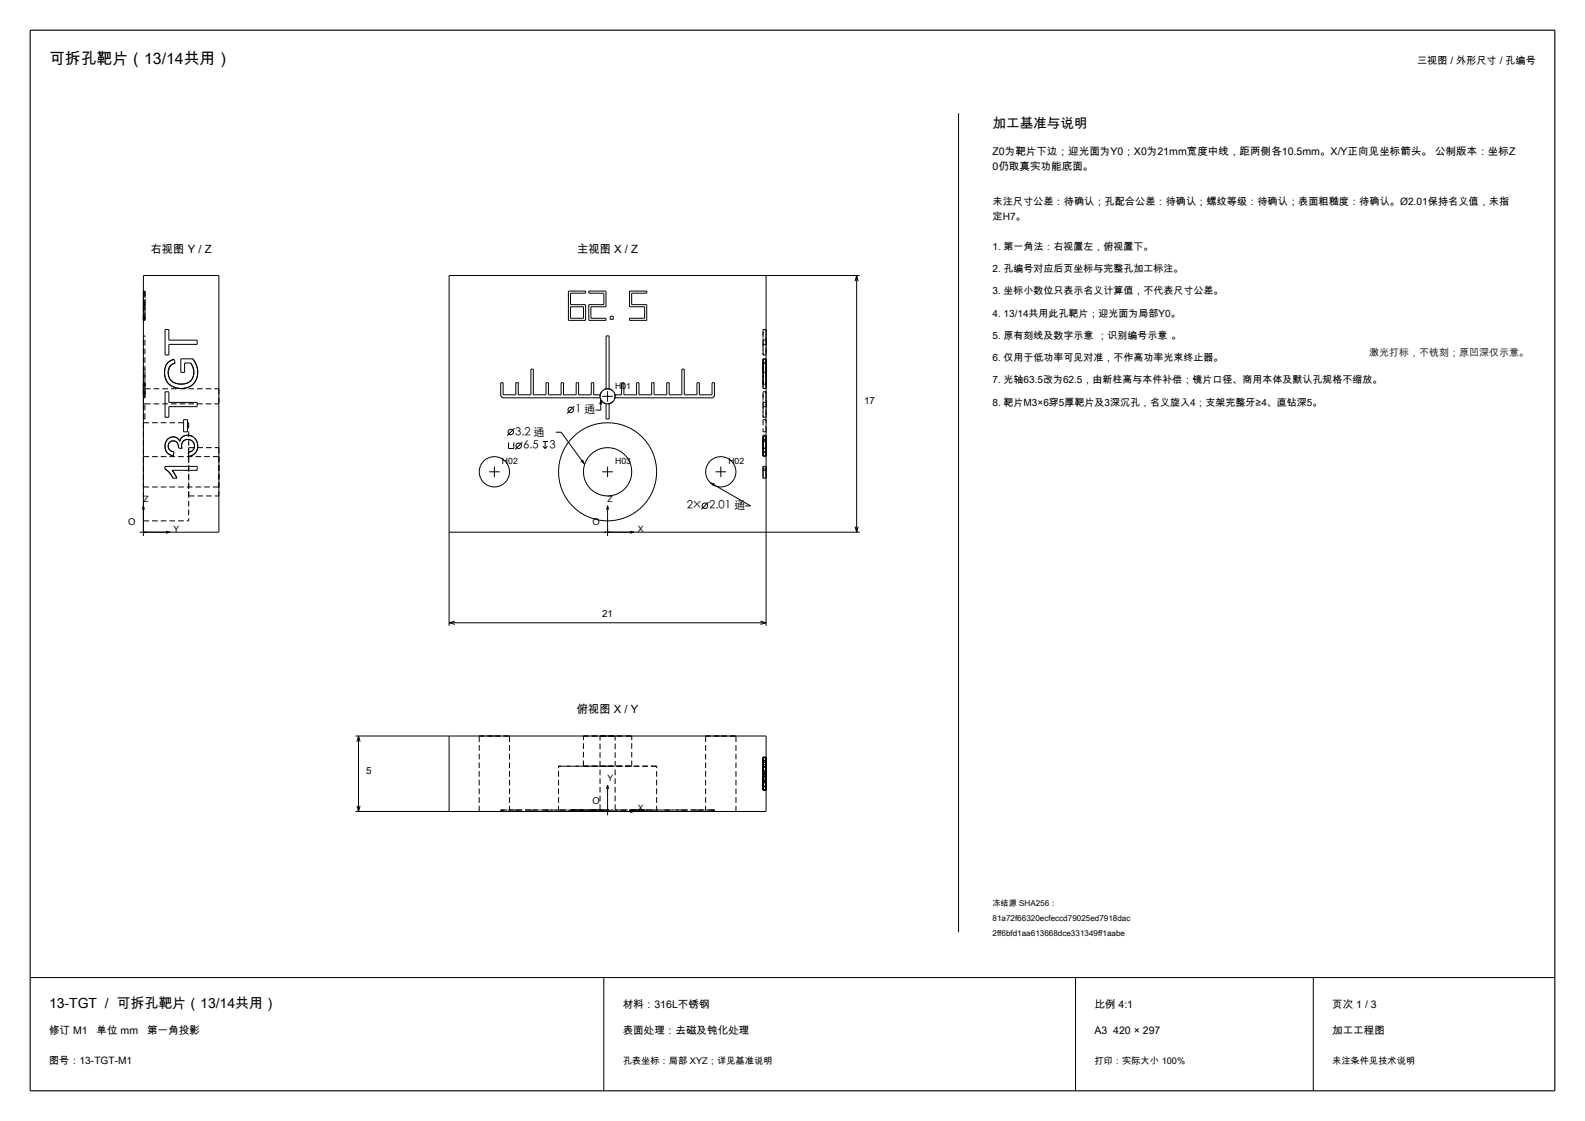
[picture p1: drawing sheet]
<svg xmlns="http://www.w3.org/2000/svg" width="420mm" height="297mm" viewBox="0 0 420 297" stroke-linecap="round" stroke-linejoin="round" font-family="sans-serif">
<path d="M8 8h404v281h-404z" fill="none" stroke="#000" stroke-width=".3"/>
<g fill="none" stroke="#000" stroke-width=".26">
<path d="M254 30v217M150.6 77.1h4.6v.6h-4v3h4v4.2h-4.6zM156 77.1h4.6v4.2h-4v3h4v.6h-4.6v-4.2h4v-3h-4zM166.8 77.1h4.6v.6h-4v3h4v4.2h-4.6v-.6h4v-3h-4zM203 73v92.8M227 73v68M227 73l-.4 1.5M227 73l.4 1.5M227.8 73h-108.8v92.8M43.6 98.7l.1 1.2 .4 1M43.6 98.7v.3M43.6 99.1h.1"/>
<path d="M43.7 97.9l-.1 .8M43.7 99.8v.1M43.7 87.3h1v2.8h7.5v1.1h-7.5v2.8h-1zM43.8 97.4l-.1 .3M44 96.7v.1M44.2 96.5h-.1M44.6 98.7l.2 1.3M44.6 98.7v.3M44.6 98.2h.1M44.6 99.4h.1M44.7 99.5l.1 .5M44.7 97.8l-.1 .3"/>
<path d="M44.7 95.8l-.8 1.2-.3 1.7M44.7 95.8l-.2 .3M44.8 97.5l-.2 1.2M44.8 97.5l-.1 .3M45 97v.1M45.1 97h.1M45.4 96.7l-.6 .8M45.4 96.7l-.2 .1M45.8 96.5l-.4 .2M46.1 95.2l-1.4 .6M46.1 95.2l.3 1M46.1 95.2l-.3 .1"/>
<path d="M46.4 96.2l-1 .5M46.4 96.2l-.3 .1M50.5 96.2l.6 1M50.5 96.2l.1 .1M50.8 96.6l.3 .6M51.1 95.1l1 1.7M51.1 95.1h-3.2v3.6h1v-2.5h1.6M51.1 95.1l.2 .2M51.1 97.2l.3 1.4M51.3 97.8l.1 .8M51.3 99.2l-.3 1M51.4 98.6l-.4 1.6"/>
<path d="M51.6 95.8l.1 .2M52.1 96.8a5.1 5.1 0 0 1-.2 4.1M52.1 96.8l.2 .7M52.4 98.9l-.1 .7M151.2 81.3h3.4v3h-3.4zM161.7 83.8h.8v.8h-.8zM43.7 118.2l.2 .9 .4 .8M43.7 117.9v.3M43.7 103.8h1v2.8h7.5v1.1h-7.5v2.8h-1zM43.9 119.2l.4 .7M44.1 116.7v.1M44.1 100.9a4.3 4.3 0 0 0 3.9 2"/>
<path d="M44.1 100.9l.7 .9M44.3 119.9l.2 .3M44.5 116.3h-.1M44.6 118.2l.4 1M44.6 118.2v.4M44.6 117.8v.4M44.7 118.9l.3 .3M44.8 100l.6 .9M44.8 116l-.8 .9-.3 1.3M44.9 117.2l-.3 1M44.9 117.2l-.1 .2M45 119.2l1.1 .5"/>
<path d="M45 119.2l.2 .2M45 100.4v.1M45.1 100.5l.3 .4M45.2 115.9l-.4 .1M45.4 100.9l1.3 .7 1.3 .2M45.4 100.9l.1 .1M45.5 116.9l-.6 .3M45.5 115.8h.1M45.8 101.2l.1 .1M45.8 119.7h.3M45.9 116.8l-1 .4M45.9 116.8l.6 .1 .5 .4"/>
<path d="M45.9 116.8h.2M45.9 115.7l1 .3M45.9 115.7l-1.1 .3M45.9 115.7h-.2M46.1 119.7l-.2 1.1-.9-.3-.7-.6M46.5 115.8l.1 .1M46.6 102.7l.2 .1M46.7 115.9l.2 .1M46.8 117.1l.2 .2M46.9 116l.7 .9M46.9 116l.2 .2M47 101.7h.1"/>
<path d="M47 117.3l.3 1.4M47.1 117.6l.2 .5M47.3 118.6v.1M47.5 116.6l.1 .2M47.7 102.9h.3M47.7 116.6l-.1 .3M48.1 116l-.1 .2M48.1 118.1l.1 .7-.9-.1M48.1 118.1v.2M48.1 117.8v.3M48.2 117.4v.2M48.5 101.7l-.5 .1"/>
<path d="M48.6 116.9l-.5 1.2M48.6 116.9l-.2 .3M48.6 102.9h-.2M48.6 111.2h1.1v3.2h-1.1zM49 116.6l-.4 .3M49.1 115.4h.1M49.5 115.3h-.1M49.8 116.4l-1.2 .5M49.8 116.4a1.72 1.72 0 0 1 1.6 1 1.72 1.72 0 0 1-.3 1.8M49.8 116.4l1 .3M49.8 116.4h-.4M49.8 102.6h.1"/>
<path d="M49.9 119.8l.1 1.1 1-.3 .7-.6M49.9 101.4l-1.9 .4M49.9 101.4l-.4 .1M50.2 119.8h-.3M50.3 101.1h.1M50.5 100.9l-.2 .2M50.7 102.2h-.1M50.8 100.6l-.1 .1M51 100.2l-.5 .7-.6 .5M51.1 101.9h-.1M51.1 119.2l-1.2 .6M51.1 119.2l-.2 .3"/>
<path d="M51.3 101.7h.1M51.3 118.9l-.2 .3M51.5 118.7l-.1 .2M51.6 116.1a3 3 0 0 1 .1 3.9M51.6 116.1a2.28 2.28 0 0 0-4 .8M51.6 116.1l.6 1M51.9 100.9a4.1 4.1 0 0 1-3.9 2M51.9 100.9l-.2 .3M52.2 100.1l-.1 .2M52.3 119.1l-.6 .9M134.8 117.2v1.6h1.4v-1.6M136.3 113.5l-1.9 1.9"/>
<path d="M138.4 117.2l-1.9 1.9M143.9 117h1.4M143.9 118.3l.6 .5M144.5 117v1.8M145 118.3l-.5 .5M147.3 114.5h1.4l6.2 8.5M152.2 107.6l-1.9 1.9M159 105.4a2 2 0 0 0 1.6 1.6M159 104.6v.8M159 104.6h-1.7v-3.2h-.6v3.2h-3.4v-3.2h-.6v3.2h-3.4v-3.2h-.6v3.2h-3.4v-3.2h-.6v3.2h-3.4v-6.8h-.6v6.8h-3.4v-3.2h-.6v3.2h-3.4v-3.2h-.6v3.6h.3v.4h26M159.2 105.8v2.8h-1.4M159.6 105h2.8"/>
<path d="M160.6 107h.8M160.6 103a2 2 0 0 0-1.6 1.6M160.6 103h.8M160.6 103v-14h.8v14M160.6 107v4h.8v-4M161 103.6v2.8M161.4 103a2 2 0 0 1 1.6 1.6M163 104.6v.8M163 105.4a2 2 0 0 1-1.6 1.6M163 104.6h1.7v-3.2h.6v3.2h3.4v-3.2h.6v3.2h3.4v-3.2h.6v3.2h3.4v-3.2h.6v3.2h3.4v-6.8h.6v6.8h3.4v-3.2h.6v3.2h3.4v-3.2h.6v3.6h-.3v.4h-26M37.7 135l.3-1 .3 1M43.7 124.2l1.1 1"/>
<path d="M43.7 124.2v-.6h8.5v1h-6.6l.7 1M43.7 124.2l.3 .2M44.6 124.9l.2 .3M44.8 125.2l1 1.5h1.1l-.6-1.1M44.8 125.2l.6 .7M45 120.5l.3 .1M46 125.1h.1M46.1 125.3l.2 .3M46.3 125.6l.3 .5M51.7 120l-.2 .3M129.6 125h2.8M131 123.6v2.8"/>
<path d="M159.6 125h2.8M161 123.6v2.8M161 134v8M161 134l-.3 1M161 134l.3 1M187.7 133l-1.9 1.9M188.2 127.8l10.7 6.2h-1.4M189.6 125h2.8M191 123.6v2.8M226.6 139.5l.4 1.5M227.4 139.5l-.4 1.5M37 141h21v-68h-20v69"/>
<path d="M44 140.7l1 .3-1 .3M119 141h108.8M167 140.7l1 .3-1 .3M119 165h84M119 165l1.5 .4M120.5 164.6l-1.5 .4M201.5 164.6l1.5 .4M203 165l-1.5 .4M94.2 195h108.8v20h-108.8M95 195v20M95 195l-.4 1.5M95 195l.4 1.5"/>
<path d="M119 195v20M94.6 213.5l.4 1.5M95.4 213.5l-.4 1.5M161 208v8M161 208l-.3 1M161 208l.3 1M167 214.7l1 .3-1 .3M8 259h404M160 259v30M285 259v30M348 259v30"/>
<circle cx="135.4" cy="114.5" r=".72"/>
<circle cx="137.5" cy="118.1" r=".72"/>
<circle cx="151.2" cy="108.6" r=".72"/>
<circle cx="131" cy="125" r="4"/>
<circle cx="161" cy="125" r="13"/>
<circle cx="161" cy="125" r="6.4"/>
<circle cx="186.8" cy="134" r=".72"/>
<circle cx="191" cy="125" r="4"/>
</g>
<g fill="none" stroke="#000" stroke-width=".26" stroke-dasharray="1.5 .8" stroke-linecap="butt">
<path d="M38 77.7v-.6M38 77.1h.4M38 77.7h.4M38.4 77.1v7.8M38.4 77.7v-.6M38 84.9v-7.8M38 84.9v-4.2M38 80.7v-3M38 84.9v-.6M38 84.3v-3M38 81.3v-4.2M38 84.6v-.8"/>
<path d="M38 89h.4M38 84.9h.4M38 80.7h.4M38 81.3h.4M38 84.3h.4M38 97.8h.4M38 84.6h.4M38 83.8h.4M38.4 80.7v-3M38.4 80.7v4.2M38.4 81.3v-4.2M38.4 84.3v-3"/>
<path d="M38.4 84.9v-.6M38.4 84.6v-.8M43.6 99.1v-.1M43.7 97.9v-.2M43.7 99.8l-.1-.7M43.8 97.4l.1-.4M43.9 97l.1-.2M44 96.7l.1-.2M44.2 96.5l.3-.4M44.6 99v.4M44.6 98.2v.5M44.6 98.1v.1"/>
<path d="M44.6 99.4l.1 .1M44.7 95.8l1.1-.5M45 97.1l-.2 .4M45.1 97h-.1M45.2 96.8l-.1 .2M46.1 96.3l-.3 .2M50.8 96.6l-.2-.3M51.3 95.3l.3 .5M51.3 97.8l-.2-.6M51.3 99.2l.1-.6M51.7 96l.4 .8M52.3 97.5l.1 1.1"/>
<path d="M52.3 99.6l-.1 .5M52.4 98.6v.3M202.2 96.2v2.5M202.2 97.2v-1M202.2 98.6v-1.4M202.2 98.7v1.3M202.2 97.5v1.2M202.2 96.7v.8M202.2 96.2v.5M202.2 95.2v1M202.2 95.8v-.6M202.2 97v-1.2"/>
<path d="M202.2 98.7v-1.7M202.2 98.6v2.3M202.2 96.8v1.8M202.2 95.1v1.7M202.2 98.7v-3.6M202.2 90.1v1.1M202.2 87.3v2.8M202.2 94v-6.7M202.2 91.2v2.8M203 98.7v-2.5M203 96.2v1M203 97.2v1.4"/>
<path d="M203 98.6v1.6M203 98.7v-1.2M203 97.5v-.8M203 96.7v-.5M203 96.2v-1M203 95.2v.6M203 95.8v1.2M203 97v1.7M203 98.7v2.2M203 98.6v-1.8M203 96.8v-1.7M203 95.1v3.6"/>
<path d="M203 91.2v-1.1M203 90.1v-2.8M203 87.3v6.7M203 94v-2.8M203 98.7h-.8M203 96.2h-.8M203 95.2h-.8M203 95.1h-.8M203 91.2h-.8M203 90.1h-.8M203 87.3h-.8M203 94h-.8"/>
<path d="M38 103h.4M38 103v1.6M38 104.6h.4M38 105.4h.4M38 105.4v1.6M38 107h.4M38 112v26M38 103v-14M38 104.6v-3.2M38 104.6v-6.8M38 105v-3.6M38 105.4v-.4"/>
<path d="M38 111v-4M38 111h.4M38 112h12M38 101.4h.4M38 105h.4M38.4 103h19.6M38.4 104.6v.8M38.4 103v-14M38.4 104.6v-3.2M38.4 105v-3.6M38.4 105.4v-.4M38.4 104.6v-6.8"/>
<path d="M38.4 111v-4M38.4 107h19.6M43.7 117.9l.3-1M43.9 119.2l-.2-1M44 116.9l.1-.1M44.1 116.7l.3-.4M44.1 100.9l-.4-1M44.5 116.3l.3-.3M44.6 118.6l.1 .3M44.8 100l.2 .4M44.8 117.4l-.2 .4M45 100.5h.1"/>
<path d="M45.2 115.9l.3-.1M45.2 119.4l.6 .3M45.5 101l.3 .2M45.5 115.8l.2-.1M45.7 102.4l-.9-.6M45.9 116.8l-.4 .1M45.9 115.7l.6 .1M45.9 101.3l.4 .1M46.3 101.4l.7 .3M46.6 102.7l-.9-.3M46.6 115.9h.1M46.8 117.1l-.7-.3"/>
<path d="M47.1 101.7l.9 .1M47.1 117.6l-.1-.3M47.1 116.2l.4 .4M47.3 118.6v-.1M47.3 118.5v-.4M47.6 116.8v.1M47.7 102.9l-.9-.1M47.7 116.6l.3-.4M48.1 116l.3-.3M48.1 118.3l.1 .5M48.2 117.6l-.1 .2M48.4 117.2l-.2 .2"/>
<path d="M48.4 115.7l.7-.3M48.4 102.9h-.4M48.5 101.7l1-.2M49.1 115.4l.3-.1M49.4 116.4l-.4 .2M49.5 115.3h.2M49.7 115.3a2.51 2.51 0 0 1 1.9 .8M49.8 102.6l-1.2 .3M49.9 101.4l.4-.3M50 118.6h8M50 118.6v12.8M50 112v26"/>
<path d="M50.2 119.8l.7-.3M50.3 102.4l-.5 .2M50.5 100.9l.2-.2M50.6 102.2l-.3 .2M50.8 100.6l.2-.4M51 116.9l-.2-.2M51 101.9l-.3 .3M51.3 101.7l-.2 .2M51.3 118.9h.1M51.5 118.7v-.5M51.7 101.2l-.4 .5M52.1 100.3l-.2 .6"/>
<path d="M52.2 117.1l.2 1.1M52.4 118.2l-.1 .9M58 118.6v12.8M58 103v4M161 103a2 2 0 0 1 1.8 2.8 2 2 0 0 1-3.3 .5 2 2 0 0 1 1-3.2l.5-.1M202.2 106.6v1.1M202.2 103.8v2.8M202.2 110.5v-6.7M202.2 107.7v2.8M202.2 100.2v-1.6M202.2 101.4v-1.2M202.2 101.8v-.4"/>
<path d="M202.2 101.4v.4M202.2 100.9v.5M202.2 100v.9M202.2 100.9v-2.2M202.2 102.4v-1.5M202.2 102.9v-.5M202.2 102.4v.5M202.2 100.9v1.5M202.2 119.8v-.6M202.2 118.2v1.8M202.2 116.1v2.1M202.2 115.3v.8"/>
<path d="M202.2 115.7v-.4M202.2 116.9v-1.2M202.2 116v.9M202.2 115.7v.3M202.2 116v-.3M202.2 116.9v-.9M202.2 118.2v-1.3M202.2 119.9v-1.7M202.2 119.7v1.1M202.2 119.2v.5M202.2 118.2v1M202.2 117.2v1"/>
<path d="M202.2 116.8v.4M202.2 117.3v-.5M202.2 118.5v-1.2M202.2 118.7v-.2M202.2 118.8v-.1M202.2 118.1v.7M202.2 116.9v1.2M202.2 116.4v.5M202.2 116.9v-.5M202.2 119.2v-1M202.2 111.2v3.2M203 107.7v-1.1"/>
<path d="M203 106.6v-2.8M203 103.8v6.7M203 110.5v-2.8M203 100.2v1.2M203 101.4v.4M203 101.8v-.4M203 101.4v-.5M203 100.9v-.9M203 100v-1.3M203 100.9v1.5M203 102.4v.5M203 102.9v-.5"/>
<path d="M203 102.4v-1.5M203 100.9v-2.3M203 119.2v.6M203 119.8v1.1M203 118.2v-2.1M203 116.1v-.8M203 115.3v.4M203 115.7v1.2M203 116.9v-.9M203 116v-.3M203 115.7v.3M203 116v.9"/>
<path d="M203 116.9v1.3M203 118.2v1.7M203 119.9v.9M203 119.7v-.5M203 119.2v-1M203 118.2v-1M203 117.2v-.4M203 116.8v.5M203 117.3v1.2M203 118.5v.2M203 118.7v.1M203 118.8v-.7"/>
<path d="M203 118.1v-1.2M203 116.9v-.5M203 116.4v.5M203 118.2v1M203 114.4v-3.2M203 107.7h-.8M203 106.6h-.8M203 103.8h-.8M203 110.5h-.8M203 101.8h-.8M203 102.9h-.8M203 119.8h-.8"/>
<path d="M203 115.3h-.8M203 116.9h-.8M203 115.7h-.8M203 119.7h-.8M203 116.8h-.8M203 118.7h-.8M203 118.8h-.8M203 116.4h-.8M203 114.4h-.8M203 111.2h-.8M38 121h20M38 121v8"/>
<path d="M38 129h20M38 138h12M44.6 124.9l-.6-.5M45 120.5l-.5-.3M45.6 124.6l.4 .5M45.8 126.7l-.4-.8M45.9 120.8l-.6-.2M46 125.1l.1 .2M46.6 126.1l.3 .6M50 131.4h8M51.5 120.3l-1.5 .6M58 121v8"/>
<path d="M202.2 123.6v1M202.2 124.2v-.6M202.2 125.2v-1M202.2 126.7v-1.5M202.2 125.6v1.1M202.2 124.6v1M202.2 120.9v-1.1M202.2 120v.9M202.2 120.8v-.9M203 124.6v-1M203 123.6v.6M203 124.2v1"/>
<path d="M203 125.2v1.5M203 126.7v-1.1M203 125.6v-1M203 120.9v-.9M203 120v-1.8M203 120.8v-1.1M203 123.6h-.8M203 124.6h-.8M203 124.2h-.8M203 126.7h-.8M203 120.9h-.8M203 120.8h-.8"/>
<path d="M127 195h4M131 195h4M135 195h-8M154.6 195h6.4M159 195h2M161 195h6.4M161 195h2M163 195h-4M167.4 195h-12.8M187 195h4M191 195h4M195 195h-8"/>
<path d="M127 215h4M127 215v-20M131 215h4M132.7 215h.6M132.7 215h.3M132.7 215v-.4M133 215h26M133 215v-.4M133 214.6h-.3M133.3 215h3.4M133.3 214.6h-.6M133.3 214.6v.4"/>
<path d="M135 215h-8M135 215v-20M136.7 215h.6M136.7 214.6h-3.4M136.7 215v-.4M137.3 215h3.4M137.3 214.6h-.6M137.3 214.6v.4M140.7 215h.6M140.7 214.6h-3.4M140.7 215v-.4M141.3 215h3.4"/>
<path d="M141.3 214.6h-.6M141.3 214.6v.4M144.7 215h.6M144.7 214.6h-3.4M144.7 215v-.4M145.3 215h3.4M145.3 214.6h-.6M145.3 214.6v.4M148 215h13M148 203h13M148 215v-12M148.7 215h.6"/>
<path d="M148.7 214.6h-3.4M148.7 215v-.4M149.3 215h3.4M149.3 214.6h-.6M149.3 214.6v.4M150.6 215h4.6M150.6 215v-.4M151.2 215h4M151.2 214.6v.4M151.2 215h3.4M152.7 215h.6M152.7 214.6h-3.4"/>
<path d="M152.7 215v-.4M153.3 215h3.4M153.3 214.6h-.6M153.3 214.6v.4M154.6 203h6.4M154.6 203v-8M154.6 214.6h-3.4M154.6 215v-.4M155.2 215v-.4M155.2 214.6h-4.6M155.2 214.6h-4M156 215h4.6"/>
<path d="M156 215h4M156 215v-.4M156.6 215h4M156.6 214.6h4M156.6 214.6v.4M156.7 215h.6M156.7 214.6h-3.4M156.7 215v-.4M157.3 215h1.7M157.3 214.6h-.6M157.3 214.6v.4M159 214.6v-19.6"/>
<path d="M159 215v-.4M159 214.6h-26M159 214.6h-1.7M160 215v-.4M160 214.6h-4M160.6 215v-.4M160.6 214.6h-4.6M160.6 215h-1.6M160.6 214.6h.4M160.6 215h.8M161 203h6.4M161 214.6h.4"/>
<path d="M161 215h13M161 203h13M161.4 215v-.4M161.4 215h1.6M161.4 214.6h-.8M161.7 215h.8M161.7 215v-.4M162.5 215v-.4M162.5 214.6h-.8M163 215v-.4M163 215h26M163 215h1.7"/>
<path d="M163 214.6v-19.6M164.7 215h.6M164.7 214.6v.4M164.7 214.6h-1.7M165.3 215h3.4M165.3 214.6h-.6M165.3 215v-.4M166.8 215h4.6M166.8 215h4M166.8 214.6h4.6M166.8 215v-.4M167.4 215h4"/>
<path d="M167.4 214.6v.4M167.4 203h-12.8M167.4 203v-8M168.7 215h.6M168.7 214.6h-3.4M168.7 214.6v.4M169.3 215h3.4M169.3 214.6h-.6M169.3 215v-.4M170.8 215v-.4M170.8 214.6h-4M171.4 215v-.4"/>
<path d="M171.4 214.6h-4M172.7 215h.6M172.7 214.6h-3.4M172.7 214.6v.4M173.3 215h3.4M173.3 214.6h-.6M173.3 215v-.4M174 215h-26M174 203h-26M174 215v-12M176.7 215h.6M176.7 214.6h-3.4"/>
<path d="M176.7 214.6v.4M177.3 215h3.4M177.3 214.6h-.6M177.3 215v-.4M180.7 215h.6M180.7 214.6h-3.4M180.7 214.6v.4M181.3 215h3.4M181.3 214.6h-.6M181.3 215v-.4M184.7 215h.6M184.7 214.6h-3.4"/>
<path d="M184.7 214.6v.4M185.3 215h3.4M185.3 214.6h-.6M185.3 215v-.4M187 215h4M187 215v-20M188.7 215h.6M188.7 214.6h-3.4M188.7 214.6v.4M189 215h.3M189 214.6h-26M189 215v-.4"/>
<path d="M189.3 214.6h-.6M189.3 214.6h-.3M189.3 215v-.4M191 215h4M195 215h-8M195 215v-20M202.2 209.3v-8.5M202.2 208.2v1.1M202.2 207.2v1M202.2 206.1v1.1M202.2 206.7v-.6M202.2 207.4v-.7"/>
<path d="M202.2 200.8v6.6M202.2 200.8v7.5M202.2 209.3v-1M202.2 204.1v1M202.2 202.5v1.6M202.2 201.9v.6M202.2 201.6v.3M202.2 202v-.4M202.2 203.1v-1.1M202.2 205v-1.9M202.2 206.7v-1.7M202.2 207.6v-.9"/>
<path d="M202.2 208.2v-.6M202.2 208.4v-.2M202.2 208.2v.2M202.2 207.6v.6M202.2 206.6v1M202.2 206.9v-.3M202.2 208.3v-1.4M202.2 209.1v-.8M202.2 209.4v-.3M202.2 208.9v.5M202.2 207.3v1.6M202.2 205v2.3"/>
<path d="M202.2 202.7v2.3M202.2 201.1v1.6M202.2 200.6v.5M202.2 200.9v-.3M202.2 201.9v-1M202.2 205.1v-3.2M202.2 203.1v-1.2M202.2 203v.1M202.2 201.3v1.7M202.2 200.6v.7M202.2 201.4v-.8M202.2 203.3v-1.9"/>
<path d="M202.2 204.6v-1.3M202.2 205.4v-.8M202.2 206.1v-.7M202.2 207.1v-1M202.2 208.2v-1.1M202.2 209v-.8M202.2 209.3v-.3M202.2 208.7v.6M202.2 207.1v1.6M202.2 206.9v.2M202.2 208v-1.1M202.2 208.4v-.4"/>
<path d="M202.2 208.1v.3M202.2 207.1v1M202.2 206v1.1M202.2 205.7v.3M202.2 204.8v.9M202.2 204.9v-.1M202.2 204.4v.5M202.2 203.2v1.2M202.2 202v1.2M202.2 201.5v.5M202.2 201.9v-.4M202.2 203.3v1.1"/>
<path d="M203 200.8v8.5M203 209.3v-1.1M203 208.2v-1M203 207.2v-1.1M203 206.1v.6M203 206.7v.7M203 207.4v-6.6M203 208.3v-7.5M203 208.3v1M203 205.1v-1M203 204.1v-1.6M203 202.5v-.6"/>
<path d="M203 201.9v-.3M203 201.6v.4M203 202v1.1M203 203.1v1.9M203 205v1.7M203 206.7v.9M203 207.6v.6M203 208.2v.2M203 208.4v-.2M203 208.2v-.6M203 207.6v-1M203 206.6v.3"/>
<path d="M203 206.9v1.4M203 208.3v.8M203 209.1v.3M203 209.4v-.5M203 208.9v-1.6M203 207.3v-2.3M203 205v-2.3M203 202.7v-1.6M203 201.1v-.5M203 200.6v.3M203 200.9v1M203 201.9v3.2"/>
<path d="M203 201.9v1.2M203 203.1v-.1M203 203v-1.7M203 201.3v-.7M203 200.6v.8M203 201.4v1.9M203 203.3v1.3M203 204.6v.8M203 205.4v.7M203 206.1v1M203 207.1v1.1M203 208.2v.8"/>
<path d="M203 209v.3M203 209.3v-.6M203 208.7v-1.6M203 207.1v-.2M203 206.9v1.1M203 208v.4M203 208.4v-.3M203 208.1v-1M203 207.1v-1.1M203 206v-.3M203 205.7v-.9M203 204.8v.1"/>
<path d="M203 204.9v-.5M203 204.4v-1.2M203 203.2v-1.2M203 202v-.5M203 201.5v.4M203 204.4v-1.1M203 200.8h-.8M203 209.3h-.8M203 207.2h-.8M203 206.1h-.8M203 207.4h-.8M203 208.3h-.8"/>
<path d="M203 204.1h-.8M203 205.1h-.8M203 202.5h-.8M203 201.6h-.8M203 208.4h-.8M203 206.6h-.8M203 206.9h-.8M203 209.4h-.8M203 200.6h-.8M203 201.9h-.8M203 203.1h-.8M203 203h-.8"/>
<path d="M203 205.4h-.8M203 207.1h-.8M203 205.7h-.8M203 204.8h-.8M203 204.9h-.8M203 201.5h-.8M203 203.3h-.8M203 204.4h-.8"/>
</g>
<path d="M159.2 105.8l.4 1.3h-.8zM153.8 122.2l.7-.5 .4 1.3zM188.2 127.8l1.3 .3-.5 .7z" fill="#000"/>
<g fill="#fff">
<path d="M284.5 87.5h6.3v3h-6.3z" fill-rule="evenodd"/>
<path d="M304.1 87.5h6.3v3h-6.3z" fill-rule="evenodd"/>
</g>
<text font-size="4.2" x="13" y="17">可拆孔靶片（13/14共用）</text>
<text font-size="3.7" x="13" y="267">13-TGT / 可拆孔靶片（13/14共用）</text>
<text font-size="3.6" x="263" y="34">加工基准与说明</text>
<g font-size="3">
<text x="39.9" y="67">右视图 Y / Z</text>
<text x="152.9" y="67">主视图 X / Z</text>
<text x="152.4" y="109.5">1 通</text>
<text x="136.5" y="115.4">3.2 通</text>
<text x="138.6" y="119.1">6.5</text>
<text x="145.6" y="119.1">3</text>
<text x="182" y="134.9">2×</text>
<text x="187.9" y="134.9">2.01 通</text>
<text x="152.8" y="189">俯视图 X / Y</text>
</g>
<g font-size="2.8">
<text x="263" y="41">Z0为靶片下边；迎光面为Y0；X0为21mm宽度中线，距两侧各10.5mm。X/Y正向见坐标箭头。 公制版本：坐标Z</text>
<text x="263" y="45.1">0仍取真实功能底面。</text>
<text x="165" y="267">材料：316L不锈钢</text>
<text x="290" y="267">比例 4:1</text>
<text x="353" y="267">页次 1 / 3</text>
<text x="13" y="274">修订 M1</text>
<text x="25.6" y="274">单位 mm</text>
<text x="39" y="274">第一角投影</text>
<text x="165" y="274">表面处理：去磁及钝化处理</text>
<text x="290" y="274">A3 420 × 297</text>
<text x="353" y="274">加工工程图</text>
</g>
<g font-size="2.7">
<text x="375.5" y="17">三视图 / 外形尺寸 / 孔编号</text>
<text x="263" y="54.2">未注尺寸公差：待确认；孔配合公差：待确认；螺纹等级：待确认；表面粗糙度：待确认。Ø2.01保持名义值，未指</text>
<text x="263" y="58.2">定H7。</text>
<text x="13" y="282">图号：13-TGT-M1</text>
</g>
<g font-size="2.6">
<text x="263" y="66.2">1. 第一角法：右视置左，俯视置下。</text>
<text x="263" y="72.1">2. 孔编号对应后页坐标与完整孔加工标注。</text>
<text x="263" y="78">3. 坐标小数位只表示名义计算值，不代表尺寸公差。</text>
<text x="263" y="83.9">4. 13/14共用此孔靶片；迎光面为局部Y0。</text>
<text x="263" y="89.8">5. 原有刻线及数字深0.1；识别编号深0.2。</text>
<text x="284.5" y="89.8">示意</text>
<text x="304.1" y="89.8">示意</text>
<text x="263" y="95.7">6. 仅用于低功率可见对准，不作高功率光束终止器。</text>
<text x="263" y="101.6">7. 光轴63.5改为62.5，由新柱高与本件补偿；镜片口径、商用本体及默认孔规格不缩放。</text>
<text x="229" y="107">17</text>
<text x="263" y="107.5">8. 靶片M3×6穿5厚靶片及3深沉孔，名义旋入4；支架完整牙≥4、直钻深5。</text>
<text x="159.6" y="163.6">21</text>
<text x="97" y="205">5</text>
</g>
<text font-size="2.6" fill="#1f3345" x="362.8" y="94.2">激光打标，不铣刻；原凹深仅示意。</text>
<g font-size="2.5">
<text x="34" y="139">O</text>
<text x="157" y="139">O</text>
<text x="157" y="213">O</text>
<text x="165" y="282">孔表坐标：局部 XYZ；详见基准说明</text>
<text x="290" y="282">打印：实际大小 100%</text>
<text x="353" y="282">未注条件见技术说明</text>
</g>
<g font-size="2.3">
<text x="163" y="103">H01</text>
<text x="133" y="123">H02</text>
<text x="163" y="123">H03</text>
<text x="193" y="123">H02</text>
<text x="38" y="133">Z</text>
<text x="161" y="133">Z</text>
<text x="46" y="141">Y</text>
<text x="169" y="141">X</text>
<text x="161" y="207">Y</text>
<text x="169" y="215">X</text>
</g>
<g font-size="2.1">
<text x="263" y="240">冻结源 SHA256：</text>
<text x="263" y="244">81a72f66320ecfeccd79025ed7918dac</text>
<text x="263" y="248">2ff6bfd1aa613668dce331349ff1aabe</text>
</g>
</svg>
